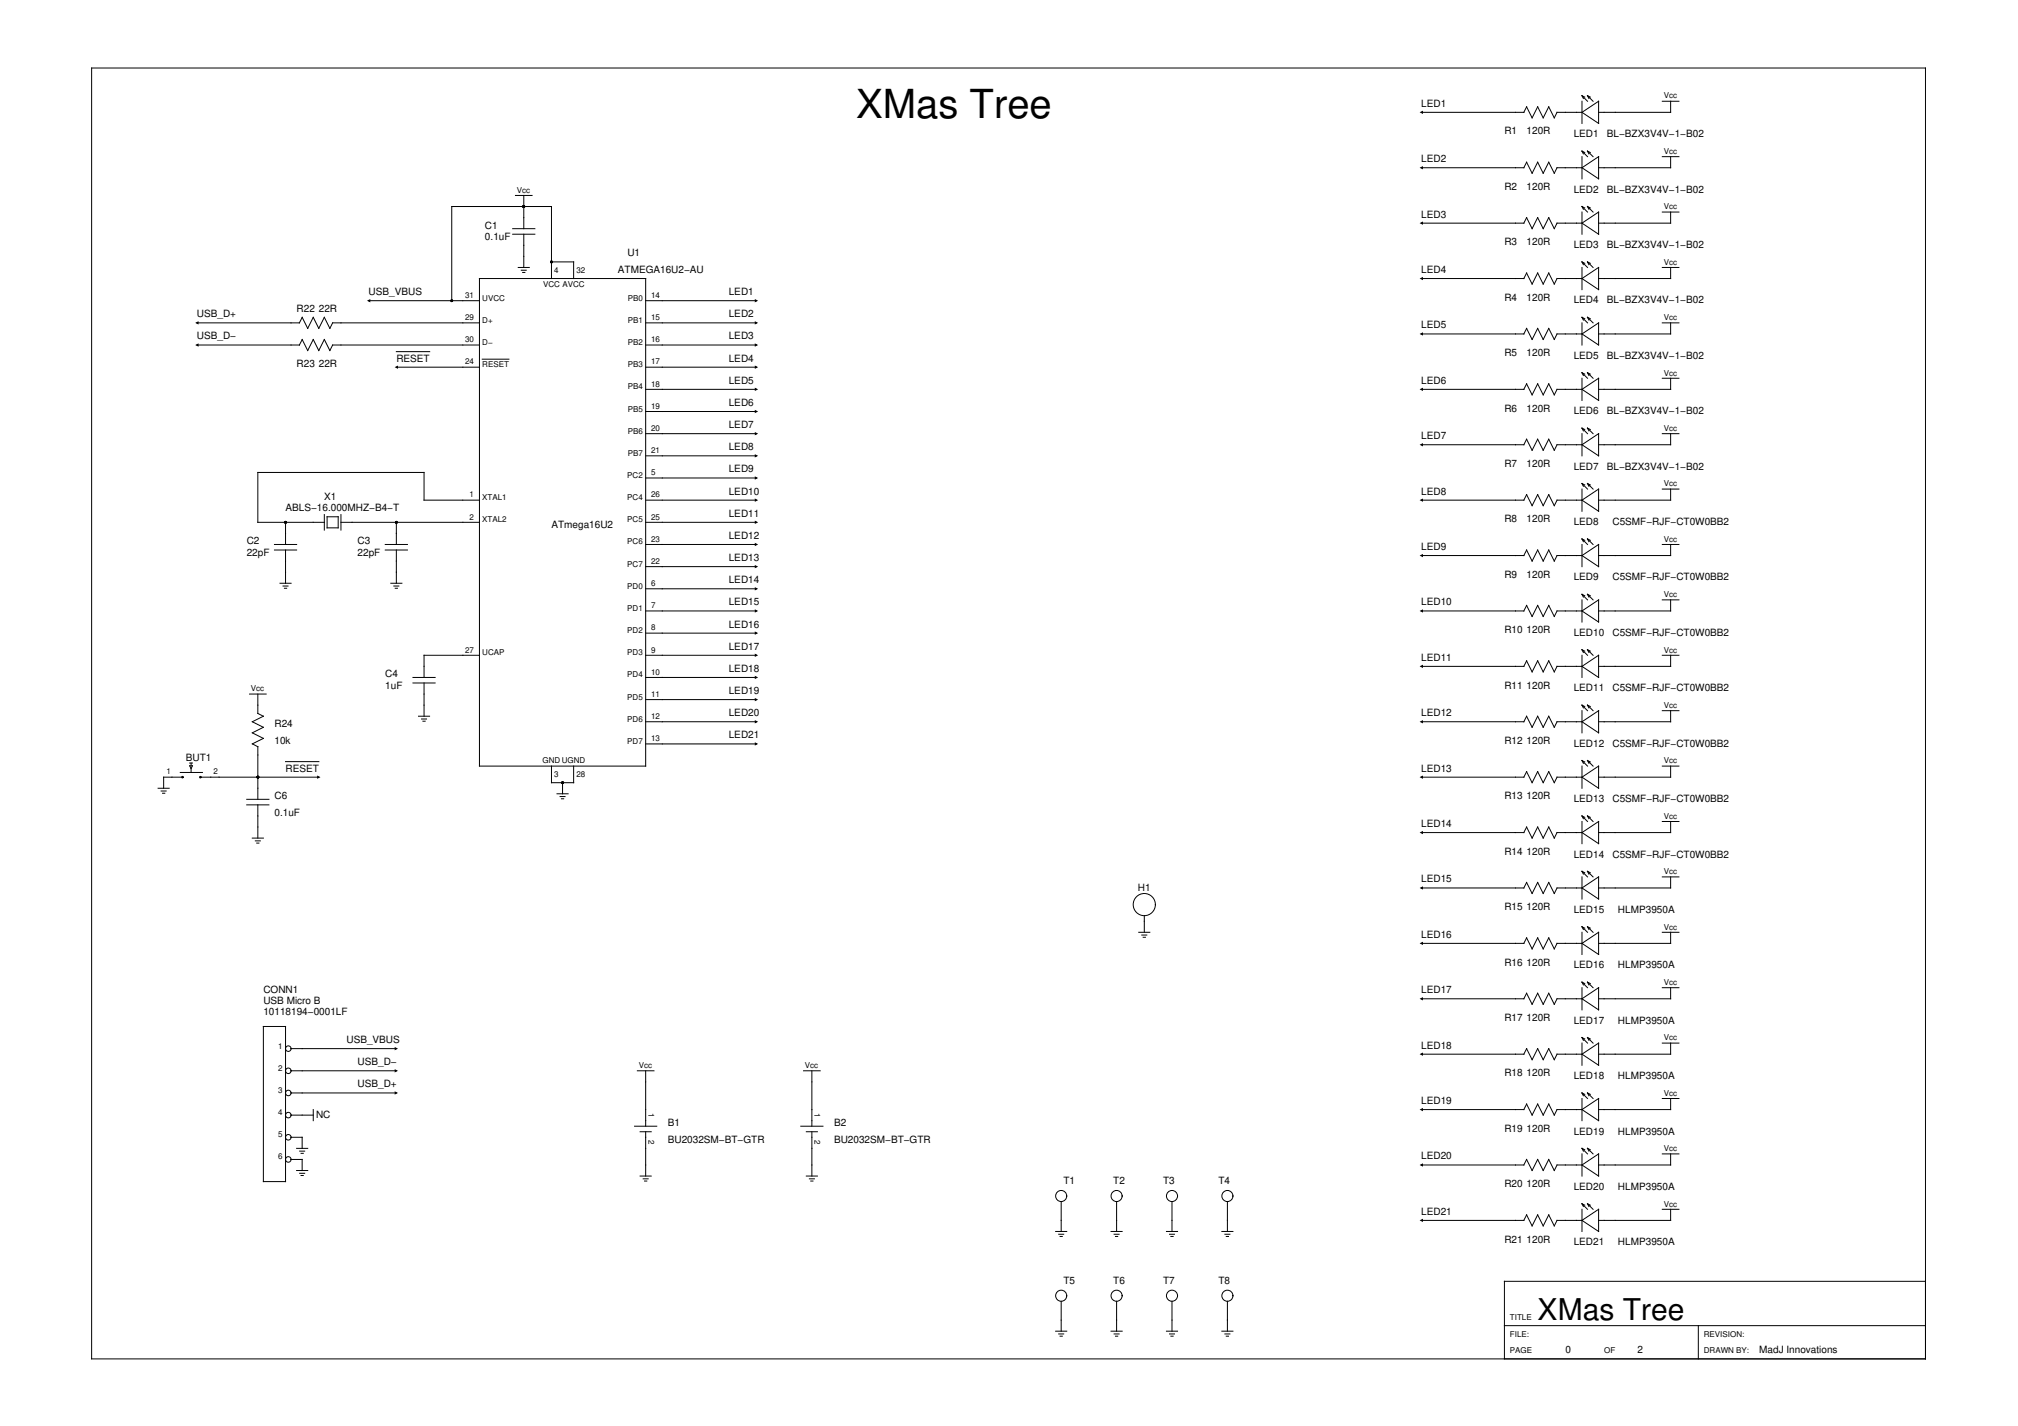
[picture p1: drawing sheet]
<svg xmlns="http://www.w3.org/2000/svg" width="297mm" height="210mm" viewBox="0 0 297 210" stroke-linecap="round" stroke-linejoin="round" font-family="sans-serif">
<g fill="none" stroke="#000" stroke-width=".15">
<path d="M13.5 10h269.9v190h-269.9zM209.2 16.5h15.1M224.7 15.7l.8 1.7 .8-1.7 .9 1.7 .8-1.7 .8 1.7 .4-.9h3.7M224.7 15.7l-.4 .8M232.9 16.5l2.4-1.6v3.3zM232.9 14.9v3.3M232.9 14.1l.8 .8M232.9 14.1l.2 .4M232.9 14.1l.4 .2M233.7 14.1l.8 .8M233.7 14.1l.2 .4M233.7 14.1l.4 .2"/>
<path d="M244.7 14.9h2.4M245.9 14.9v1.6h-10.6M75.5 34.5h3.2M75.5 33.7h3.2M75.9 28.8h2.4M76.3 39.4h1.6M76.7 39.8h.8M77.1 28.8v4.9M77.1 34.5v4.9M81.2 38.6h3.2v2.4M209.2 24.7h15.1M209.2 32.8h15.1"/>
<path d="M224.7 23.9l.8 1.6 .8-1.6 .9 1.6 .8-1.6 .8 1.6 .4-.8h3.7M224.7 32l.8 1.7 .8-1.7 .9 1.7 .8-1.7 .8 1.7 .4-.9h3.7M224.7 23.9l-.4 .8M224.7 32l-.4 .8M232.9 24.7l2.4-1.6v3.2zM232.9 32.8l2.4-1.6v3.3zM232.9 23.1v3.2M232.9 31.2v3.3M232.9 39.4v3.2M232.9 22.2l.8 .9M232.9 22.2l.2 .5M232.9 22.2l.4 .2"/>
<path d="M232.9 30.4l.8 .8M232.9 30.4l.2 .4M232.9 30.4l.4 .2M232.9 38.6l.8 .8M232.9 38.6l.2 .4M232.9 38.6l.4 .2M233.7 38.6l.2 .4M233.7 22.2l.8 .9M233.7 22.2l.2 .5M233.7 22.2l.4 .2M233.7 30.4l.2 .4M233.7 30.4l.8 .8"/>
<path d="M233.7 30.4l.4 .2M233.7 38.6l.8 .8M233.7 38.6l.4 .2M244.7 39.4h2.4M244.7 23.1h2.4M244.7 31.2h2.4M245.9 39.4v1.6h-10.6M245.9 23.1v1.6h-10.6M245.9 31.2v1.6h-10.6M29 47.5h15.1l.4-.8 .8 1.6 .8-1.6 .8 1.6 .8-1.6 .9 1.6 .4-.8h21.6M29 50.8h15.1l.4-.8 .8 1.6 .8-1.6 .8 1.6 .8-1.6 .9 1.6 .4-.8h21.6M54.3 44.3h16.3"/>
<path d="M58.3 54h12.3M58.3 51.8h4.9M70.6 41h24.4v71.8h-24.4zM71 52.9h3.9M76.9 40.1h.4M81.2 41v-10.6h-14.7v13.9M95 44.3h16.3M95 47.5h16.3M95 50.8h16.3M95 54h16.3M95 57.3h16.3M209.2 57.3h15.1"/>
<path d="M209.2 41h15.1M209.2 49.2h15.1M224.7 56.5l.8 1.6 .8-1.6 .9 1.6 .8-1.6 .8 1.6 .4-.8h3.7M224.7 40.2l.8 1.6 .8-1.6 .9 1.6 .8-1.6 .8 1.6 .4-.8h3.7M224.7 48.3l.8 1.7 .8-1.7 .9 1.7 .8-1.7 .8 1.7 .4-.8h3.7M224.7 48.3l-.4 .9M224.7 40.2l-.4 .8M224.7 56.5l-.4 .8M232.9 41l2.4-1.6v3.2zM232.9 49.2l2.4-1.7v3.3zM232.9 57.3l2.4-1.6v3.2zM232.9 47.5v3.3"/>
<path d="M232.9 55.7v3.2M232.9 46.7l.8 .8M232.9 46.7l.2 .4M232.9 46.7l.4 .2M232.9 54.9l.8 .8M232.9 54.9l.2 .4M232.9 54.9l.4 .2M233.7 46.7l.2 .4M233.7 46.7l.8 .8M233.7 46.7l.4 .2M233.7 54.9l.2 .4M233.7 54.9l.8 .8"/>
<path d="M233.7 54.9l.4 .2M244.7 47.5h2.4M244.7 55.7h2.4M245.9 55.7v1.6h-10.6M245.9 47.5v1.7h-10.6M42 76.9v3.2M47.7 75.7v2.3M48.1 76.1h1.7v1.6h-1.7zM50.2 76.9h20.4M50.2 75.7v2.3M58.3 76.9v3.2M70.6 73.6h-8.2v-4.1h-24.4v7.4h9.7"/>
<path d="M95 60.6h16.3M95 63.8h16.3M95 67.1h16.3M95 70.4h16.3M95 73.6h16.3M95 76.9h16.3M209.2 73.6h15.1M209.2 65.5h15.1M224.7 72.8l.8 1.6 .8-1.6 .9 1.6 .8-1.6 .8 1.6 .4-.8h3.7M224.7 64.7l.8 1.6 .8-1.6 .9 1.6 .8-1.6 .8 1.6 .4-.8h3.7M224.7 72.8l-.4 .8M224.7 64.7l-.4 .8"/>
<path d="M232.9 65.5l2.4-1.7v3.3zM232.9 73.6l2.4-1.6v3.3zM232.9 63.8v3.3M232.9 72v3.3M232.9 71.2l.8 .8M232.9 71.2l.2 .4M232.9 71.2l.4 .2M232.9 63l.8 .8M232.9 63l.2 .4M232.9 63l.4 .2M232.9 79.3l.8 .8M232.9 79.3l.2 .4"/>
<path d="M232.9 79.3l.4 .2M233.7 71.2l.8 .8M233.7 71.2l.2 .4M233.7 71.2l.4 .2M233.7 63l.8 .8M233.7 63l.2 .4M233.7 63l.4 .2M233.7 79.3l.8 .8M233.7 79.3l.2 .4M233.7 79.3l.4 .2M244.7 63.8h2.4M244.7 72h2.4"/>
<path d="M245.9 72v1.6h-10.6M245.9 63.8v1.7h-10.6M40.4 80.1h3.3M40.4 81h3.3M41.2 85.9h1.6M41.7 86.3h.7M41.9 86.6h.3M42 81v4.9M56.7 80.1h3.3M56.7 81h3.3M57.5 85.9h1.7M58 86.3h.7"/>
<path d="M58.2 86.6h.3M58.3 81v4.9M60.8 99.7h3.2M70.6 96.5h-8.2v3.2M95 80.1h16.3M95 83.4h16.3M95 86.7h16.3M95 89.9h16.3M95 93.2h16.3M95 96.5h16.3M95 99.7h16.3M209.2 89.9h15.1"/>
<path d="M209.2 81.8h15.1M209.2 98.1h15.1M224.7 89.1l.8 1.6 .8-1.6 .9 1.6 .8-1.6 .8 1.6 .4-.8h3.7M224.7 81l.8 1.6 .8-1.6 .9 1.6 .8-1.6 .8 1.6 .4-.8h3.7M224.7 97.3l.8 1.6 .8-1.6 .9 1.6 .8-1.6 .8 1.6 .4-.8h3.7M224.7 81l-.4 .8M224.7 97.3l-.4 .8M224.7 89.1l-.4 .8M232.9 81.8l2.4-1.7v3.3zM232.9 89.9l2.4-1.6v3.3zM232.9 98.1l2.4-1.6v3.2zM232.9 80.1v3.3"/>
<path d="M232.9 88.3v3.3M232.9 96.5v3.2M232.9 95.6l.8 .9M232.9 95.6l.2 .4M232.9 95.6l.4 .2M232.9 87.5l.8 .8M232.9 87.5l.2 .4M232.9 87.5l.4 .2M233.7 95.6l.8 .9M233.7 95.6l.2 .4M233.7 95.6l.4 .2M233.7 87.5l.8 .8"/>
<path d="M233.7 87.5l.2 .4M233.7 87.5l.4 .2M244.7 80.1h2.4M244.7 96.5h2.4M244.7 88.3h2.4M245.9 88.3v1.6h-10.6M245.9 80.1v1.7h-10.6M245.9 96.5v1.6h-10.6M23.3 116h1.6M23.7 116.4h.8M23.9 116.8h.4M26.5 113.7h3.3"/>
<path d="M26.7 114.4h-2.6v1.6M27.9 112.3h.4M27.9 112.7h.4l-.2 .4zM28.1 112.3v.4M28.1 113.1v.6M29.6 114.4h17.3M36.3 118.5h3.3M36.3 117.7h3.3M36.7 102.2h2.5M38 102.2v2.8l.8 .4-1.7 .8 1.7 .9-1.7 .8 1.7 .8-1.7 .8 .9 .4M38 109.9v7.8M38 118.5v4.9"/>
<path d="M42 112.1h4.9M60.8 100.5h3.2M61.6 105.4h1.6M62.1 105.8h.7M62.3 106.2h.3M62.4 100.5v4.9M81.2 112.8v2.4h3.2v-2.4M82 116.8h1.6M82.4 117.3h.8M82.6 117.6h.4M82.8 115.2v1.6M95 103h16.3"/>
<path d="M95 106.2h16.3M95 109.5h16.3M209.2 106.2h15.1M209.2 114.4h15.1M224.7 105.4l.8 1.7 .8-1.7 .9 1.7 .8-1.7 .8 1.7 .4-.9h3.7M224.7 113.6l.8 1.6 .8-1.6 .9 1.6 .8-1.6 .8 1.6 .4-.8h3.7M224.7 105.4l-.4 .8M224.7 113.6l-.4 .8M232.9 106.2l2.4-1.6v3.3zM232.9 114.4l2.4-1.6v3.2zM232.9 104.6v3.3M232.9 112.8v3.2"/>
<path d="M232.9 103.8l.8 .8M232.9 103.8l.2 .4M232.9 103.8l.4 .2M232.9 112l.8 .8M232.9 112l.2 .4M232.9 112l.4 .2M233.7 112l.2 .4M233.7 103.8l.8 .8M233.7 103.8l.2 .4M233.7 103.8l.4 .2M233.7 112l.8 .8M233.7 112l.4 .2"/>
<path d="M244.7 112.8h2.4M244.7 104.6h2.4M245.9 104.6v1.6h-10.6M245.9 112.8v1.6h-10.6M37.1 123.4h1.7M37.6 123.8h.7M37.8 124.1h.3M167.6 137.2h1.6M168.1 137.6h.7M168.3 138h.3M168.4 134.8v2.4M209.2 122.6h15.1"/>
<path d="M209.2 130.7h15.1M209.2 138.9h15.1M224.7 121.7l.8 1.7 .8-1.7 .9 1.7 .8-1.7 .8 1.7 .4-.8h3.7M224.7 129.9l.8 1.6 .8-1.6 .9 1.6 .8-1.6 .8 1.6 .4-.8h3.7M224.7 138l.8 1.7 .8-1.7 .9 1.7 .8-1.7 .8 1.7 .4-.8h3.7M224.7 121.7l-.4 .9M224.7 129.9l-.4 .8M224.7 138l-.4 .9M232.9 122.6l2.4-1.7v3.3zM232.9 130.7l2.4-1.6v3.2zM232.9 138.9l2.4-1.7v3.3zM232.9 120.9v3.3"/>
<path d="M232.9 129.1v3.2M232.9 137.2v3.3M232.9 120.1l.8 .8M232.9 120.1l.2 .4M232.9 120.1l.4 .2M232.9 128.3l.8 .8M232.9 128.3l.2 .4M232.9 128.3l.4 .2M232.9 136.4l.8 .8M232.9 136.4l.2 .4M232.9 136.4l.4 .2M233.7 120.1l.2 .4"/>
<path d="M233.7 136.4l.2 .4M233.7 120.1l.8 .8M233.7 120.1l.4 .2M233.7 128.3l.2 .4M233.7 128.3l.8 .8M233.7 128.3l.4 .2M233.7 136.4l.8 .8M233.7 136.4l.4 .2M244.7 137.2h2.4M244.7 120.9h2.4M244.7 129.1h2.4M245.9 120.9v1.7h-10.6"/>
<path d="M245.9 129.1v1.6h-10.6M245.9 137.2v1.7h-10.6M38.8 151.1h3.2v22.8h-3.2zM42.8 154.4h15.5M42.8 157.6h15.5M93.8 157.6h2.5M95 157.6v8.2M118.3 157.6h2.4M119.5 157.6v8.2M209.2 147h15.1M209.2 155.2h15.1M224.7 146.2l.8 1.6 .8-1.6 .9 1.6 .8-1.6 .8 1.6 .4-.8h3.7"/>
<path d="M224.7 154.4l.8 1.6 .8-1.6 .9 1.6 .8-1.6 .8 1.6 .4-.8h3.7M224.7 146.2l-.4 .8M224.7 154.4l-.4 .8M232.9 147l2.4-1.6v3.2zM232.9 155.2l2.4-1.7v3.3zM232.9 145.4v3.2M232.9 153.5v3.3M232.9 144.6l.8 .8M232.9 144.6l.2 .4M232.9 144.6l.4 .2M232.9 152.7l.8 .8M232.9 152.7l.2 .4"/>
<path d="M232.9 152.7l.4 .2M233.7 144.6l.2 .4M233.7 144.6l.8 .8M233.7 144.6l.4 .2M233.7 152.7l.2 .4M233.7 152.7l.8 .8M233.7 152.7l.4 .2M244.7 145.4h2.4M244.7 153.5h2.4M245.9 145.4v1.6h-10.6M245.9 153.5v1.7h-10.6M42.8 167.4h1.7v1.6"/>
<path d="M42.8 170.7h1.7v1.6M42.8 164.1h3.3M42.8 160.9h15.5M43.7 172.3h1.6M43.7 169h1.6M44.1 172.7h.7M44.1 169.4h.7M44.3 173h.3M44.3 169.8h.3M46.1 163.3v1.7M93.4 165.8h3.3M94.2 173.1h1.7"/>
<path d="M94.2 166.6h1.7M94.7 173.5h.7M94.9 173.8h.3M95 166.6v6.5M117.9 165.8h3.2M118.7 173.1h1.6M118.7 166.6h1.6M119.1 173.5h.8M119.3 173.8h.4M119.5 166.6v6.5M156.2 176.9v4.4M164.4 176.9v4.4"/>
<path d="M172.5 176.9v4.4M180.7 176.9v4.4M209.2 171.5h15.1M209.2 163.3h15.1M209.2 179.6h15.1M224.7 170.7l.8 1.6 .8-1.6 .9 1.6 .8-1.6 .8 1.6 .4-.8h3.7M224.7 162.5l.8 1.6 .8-1.6 .9 1.6 .8-1.6 .8 1.6 .4-.8h3.7M224.7 178.8l.8 1.7 .8-1.7 .9 1.7 .8-1.7 .8 1.7 .4-.9h3.7M224.7 170.7l-.4 .8M224.7 162.5l-.4 .8M224.7 178.8l-.4 .8M232.9 163.3l2.4-1.6v3.3z"/>
<path d="M232.9 171.5l2.4-1.6v3.2zM232.9 179.6l2.4-1.6v3.3zM232.9 161.7v3.3M232.9 169.9v3.2M232.9 178v3.3M232.9 169l.8 .9M232.9 169l.2 .4M232.9 169l.4 .2M232.9 160.9l.8 .8M232.9 160.9l.2 .4M232.9 160.9l.4 .2M232.9 177.2l.8 .8"/>
<path d="M232.9 177.2l.2 .4M232.9 177.2l.4 .2M233.7 160.9l.2 .4M233.7 169l.2 .4M233.7 169l.8 .9M233.7 169l.4 .2M233.7 177.2l.2 .4M233.7 160.9l.8 .8M233.7 160.9l.4 .2M233.7 177.2l.8 .8M233.7 177.2l.4 .2M244.7 169.9h2.4"/>
<path d="M244.7 161.7h2.4M244.7 178h2.4M245.9 161.7v1.6h-10.6M245.9 169.9v1.6h-10.6M245.9 178v1.6h-10.6M155.4 181.3h1.6M155.4 195.9h1.6M155.8 181.7h.8M155.8 196.4h.8M156 182h.4M156 196.7h.4M156.2 191.5v4.4"/>
<path d="M163.5 181.3h1.7M163.5 195.9h1.7M164 181.7h.7M164 196.4h.7M164.2 182h.3M164.2 196.7h.3M164.4 191.5v4.4M171.7 181.3h1.6M171.7 195.9h1.6M172.1 181.7h.8M172.1 196.4h.8M172.3 182h.4"/>
<path d="M172.3 196.7h.4M172.5 191.5v4.4M179.9 181.3h1.6M179.9 195.9h1.6M180.3 181.7h.7M180.3 196.4h.7M180.5 182h.3M180.5 196.7h.3M180.7 191.5v4.4M221.4 195.1h62M250 195.1v4.9M283.4 188.6h-62v11.4"/>
<circle cx="26.9" cy="114.4" r=".11"/>
<circle cx="29.5" cy="114.4" r=".11"/>
<circle cx="168.4" cy="133.2" r="1.63"/>
<circle cx="42.4" cy="157.6" r=".41"/>
<circle cx="42.4" cy="154.4" r=".41"/>
<circle cx="42.4" cy="164.1" r=".41"/>
<circle cx="42.4" cy="170.7" r=".41"/>
<circle cx="42.4" cy="167.4" r=".41"/>
<circle cx="42.4" cy="160.9" r=".41"/>
<circle cx="156.2" cy="176" r=".82"/>
<circle cx="164.4" cy="176" r=".82"/>
<circle cx="172.5" cy="176" r=".82"/>
<circle cx="180.7" cy="176" r=".82"/>
<circle cx="156.2" cy="190.7" r=".82"/>
<circle cx="164.4" cy="190.7" r=".82"/>
<circle cx="172.5" cy="190.7" r=".82"/>
<circle cx="180.7" cy="190.7" r=".82"/>
</g>
<g fill="#000">
<path d="M209 16.5l.5-.2v.5zM209 24.7l.5-.3v.5zM209 32.8l.5-.2v.5zM28.7 50.8l.5-.3v.5zM28.7 47.5l.5-.2v.5zM54 44.3l.5-.3v.5zM58.1 54l.5-.2v.5zM111.1 44l.5 .3-.5 .2zM111.1 47.3l.5 .2-.5 .3zM111.1 50.5l.5 .3-.5 .2zM111.1 53.8l.5 .2-.5 .3zM111.1 57.1l.5 .2-.5 .3z"/>
<path d="M209 49.2l.5-.3v.5zM209 41l.5-.2v.4zM209 57.3l.5-.2v.5zM111.1 60.3l.5 .3-.5 .2zM111.1 63.6l.5 .2-.5 .3zM111.1 66.9l.5 .2-.5 .2zM111.1 70.1l.5 .3-.5 .2zM111.1 73.4l.5 .2-.5 .3zM111.1 76.6l.5 .3-.5 .2zM209 73.6l.5-.2v.5zM209 65.5l.5-.3v.5zM111.1 79.9l.5 .2-.5 .3z"/>
<path d="M111.1 83.2l.5 .2-.5 .3zM111.1 86.4l.5 .3-.5 .2zM111.1 89.7l.5 .2-.5 .3zM111.1 92.9l.5 .3-.5 .2zM111.1 96.2l.5 .3-.5 .2zM111.1 99.5l.5 .2-.5 .3zM209 81.8l.5-.3v.5zM209 98.1l.5-.3v.5zM209 89.9l.5-.2v.5zM46.7 114.2l.5 .2-.5 .2zM111.1 102.7l.5 .3-.5 .2zM111.1 106l.5 .2-.5 .3z"/>
<path d="M111.1 109.3l.5 .2-.5 .2zM209 106.2l.5-.2v.5zM209 114.4l.5-.2v.4zM209 122.6l.5-.3v.5zM209 130.7l.5-.2v.5zM209 138.9l.5-.3v.5zM58.1 154.1l.5 .3-.5 .2zM58.1 157.4l.5 .2-.5 .3zM209 147l.5-.2v.5zM209 155.2l.5-.3v.5zM58.1 160.6l.5 .3-.5 .2zM209 171.5l.5-.3v.5z"/>
<path d="M209 163.3l.5-.2v.5zM209 179.6l.5-.2v.5z"/>
<circle cx="77.1" cy="30.4" r=".2"/>
<circle cx="81.2" cy="38.6" r=".2"/>
<circle cx="66.5" cy="44.3" r=".2"/>
<circle cx="42" cy="76.9" r=".2"/>
<circle cx="58.3" cy="76.9" r=".2"/>
<circle cx="38" cy="114.4" r=".2"/>
<circle cx="82.8" cy="115.2" r=".2"/>
</g>
<text font-size="5.9" x="126" y="17.4">XMas Tree</text>
<text font-size="4.4" x="226.3" y="194.3">XMas Tree</text>
<g font-size="1.5">
<text x="209.2" y="15.7">LED1</text>
<text x="209.2" y="23.9">LED2</text>
<text x="221.4" y="19.8">R1</text>
<text x="224.7" y="19.8">120R</text>
<text x="231.6" y="20.2">LED1</text>
<text x="236.5" y="20.2">BL−BZX3V4V−1−B02</text>
<text x="221.4" y="28">R2</text>
<text x="224.7" y="28">120R</text>
<text x="231.6" y="28.4">LED2</text>
<text x="236.5" y="28.4">BL−BZX3V4V−1−B02</text>
<text x="71.4" y="33.7">C1</text>
<text x="71.4" y="35.3">0.1uF</text>
<text x="209.2" y="32">LED3</text>
<text x="91" y="40.2">ATMEGA16U2−AU</text>
<text x="92.3" y="37.7">U1</text>
<text x="209.2" y="40.2">LED4</text>
<text x="221.4" y="36.1">R3</text>
<text x="224.7" y="36.1">120R</text>
<text x="231.6" y="36.5">LED3</text>
<text x="236.5" y="36.5">BL−BZX3V4V−1−B02</text>
<text x="29" y="46.7">USB_D+</text>
<text x="43.7" y="45.9">R22 22R</text>
<text x="54.3" y="43.4">USB_VBUS</text>
<text x="107.3" y="43.4">LED1</text>
<text x="107.3" y="46.7">LED2</text>
<text x="221.4" y="44.3">R4</text>
<text x="224.7" y="44.3">120R</text>
<text x="231.6" y="44.7">LED4</text>
<text x="236.5" y="44.7">BL−BZX3V4V−1−B02</text>
<text x="29" y="50">USB_D−</text>
<text x="58.3" y="53.2">RESET</text>
<text x="107.3" y="50">LED3</text>
<text x="107.3" y="53.2">LED4</text>
<text x="209.2" y="48.3">LED5</text>
<text x="221.4" y="52.4">R5</text>
<text x="224.7" y="52.4">120R</text>
<text x="231.6" y="52.8">LED5</text>
<text x="236.5" y="52.8">BL−BZX3V4V−1−B02</text>
<text x="43.7" y="54">R23 22R</text>
<text x="107.3" y="56.5">LED5</text>
<text x="107.3" y="59.8">LED6</text>
<text x="209.2" y="56.5">LED6</text>
<text x="107.3" y="63">LED7</text>
<text x="209.2" y="64.7">LED7</text>
<text x="221.4" y="60.6">R6</text>
<text x="224.7" y="60.6">120R</text>
<text x="231.6" y="61">LED6</text>
<text x="236.5" y="61">BL−BZX3V4V−1−B02</text>
<text x="107.3" y="66.3">LED8</text>
<text x="107.3" y="69.5">LED9</text>
<text x="221.4" y="68.7">R7</text>
<text x="224.7" y="68.7">120R</text>
<text x="231.6" y="69.1">LED7</text>
<text x="236.5" y="69.1">BL−BZX3V4V−1−B02</text>
<text x="42" y="75.3">ABLS−16.000MHZ−B4−T</text>
<text x="47.7" y="73.6">X1</text>
<text x="81.2" y="77.7">ATmega16U2</text>
<text x="107.3" y="72.8">LED10</text>
<text x="107.3" y="76.1">LED11</text>
<text x="209.2" y="72.8">LED8</text>
<text x="221.4" y="76.9">R8</text>
<text x="224.7" y="76.9">120R</text>
<text x="231.6" y="77.3">LED8</text>
<text x="237.3" y="77.3">C5SMF−RJF−CT0W0BB2</text>
<text x="36.3" y="80.1">C2</text>
<text x="36.3" y="81.8">22pF</text>
<text x="52.6" y="80.1">C3</text>
<text x="52.6" y="81.8">22pF</text>
<text x="107.3" y="79.3">LED12</text>
<text x="107.3" y="82.6">LED13</text>
<text x="209.2" y="81">LED9</text>
<text x="107.3" y="85.9">LED14</text>
<text x="107.3" y="89.1">LED15</text>
<text x="209.2" y="89.1">LED10</text>
<text x="221.4" y="85">R9</text>
<text x="224.7" y="85">120R</text>
<text x="231.6" y="85.4">LED9</text>
<text x="237.3" y="85.4">C5SMF−RJF−CT0W0BB2</text>
<text x="107.3" y="92.4">LED16</text>
<text x="107.3" y="95.6">LED17</text>
<text x="221.4" y="93.2">R10 120R</text>
<text x="231.6" y="93.6">LED10</text>
<text x="237.3" y="93.6">C5SMF−RJF−CT0W0BB2</text>
<text x="56.7" y="99.7">C4</text>
<text x="56.7" y="101.3">1uF</text>
<text x="107.3" y="98.9">LED18</text>
<text x="209.2" y="97.3">LED11</text>
<text x="221.4" y="101.3">R11 120R</text>
<text x="231.6" y="101.8">LED11</text>
<text x="237.3" y="101.8">C5SMF−RJF−CT0W0BB2</text>
<text x="40.4" y="107.1">R24</text>
<text x="107.3" y="102.2">LED19</text>
<text x="107.3" y="105.4">LED20</text>
<text x="209.2" y="105.4">LED12</text>
<text x="27.4" y="112">BUT1</text>
<text x="40.4" y="109.5">10k</text>
<text x="42" y="113.6">RESET</text>
<text x="107.3" y="108.7">LED21</text>
<text x="209.2" y="113.6">LED13</text>
<text x="221.4" y="109.5">R12 120R</text>
<text x="231.6" y="109.9">LED12</text>
<text x="237.3" y="109.9">C5SMF−RJF−CT0W0BB2</text>
<text x="40.4" y="117.7">C6</text>
<text x="221.4" y="117.7">R13 120R</text>
<text x="231.6" y="118.1">LED13</text>
<text x="237.3" y="118.1">C5SMF−RJF−CT0W0BB2</text>
<text x="40.4" y="120.1">0.1uF</text>
<text x="209.2" y="121.7">LED14</text>
<text x="221.4" y="125.8">R14 120R</text>
<text x="167.5" y="131.1">H1</text>
<text x="209.2" y="129.9">LED15</text>
<text x="231.6" y="126.2">LED14</text>
<text x="237.3" y="126.2">C5SMF−RJF−CT0W0BB2</text>
<text x="221.4" y="134">R15 120R</text>
<text x="231.6" y="134.4">LED15</text>
<text x="238.2" y="134.4">HLMP3950A</text>
<text x="209.2" y="138">LED16</text>
<text x="221.4" y="142.1">R16 120R</text>
<text x="231.6" y="142.5">LED16</text>
<text x="238.2" y="142.5">HLMP3950A</text>
<text x="38.8" y="146.2">CONN1</text>
<text x="38.8" y="149.5">10118194−0001LF</text>
<text x="38.8" y="147.8">USB Micro B</text>
<text x="209.2" y="146.2">LED17</text>
<text x="51" y="153.5">USB_VBUS</text>
<text x="209.2" y="154.4">LED18</text>
<text x="221.4" y="150.3">R17 120R</text>
<text x="231.6" y="150.7">LED17</text>
<text x="238.2" y="150.7">HLMP3950A</text>
<text x="52.6" y="156.8">USB_D−</text>
<text x="52.6" y="160.1">USB_D+</text>
<text x="221.4" y="158.4">R18 120R</text>
<text x="231.6" y="158.8">LED18</text>
<text x="238.2" y="158.8">HLMP3950A</text>
<text x="46.5" y="164.5">NC</text>
<text x="98.3" y="165.8">B1</text>
<text x="122.8" y="165.8">B2</text>
<text x="209.2" y="162.5">LED19</text>
<text x="221.4" y="166.6">R19 120R</text>
<text x="231.6" y="167">LED19</text>
<text x="238.2" y="167">HLMP3950A</text>
<text x="98.3" y="168.2">BU2032SM−BT−GTR</text>
<text x="122.8" y="168.2">BU2032SM−BT−GTR</text>
<text x="209.2" y="170.7">LED20</text>
<text x="156.5" y="174.3">T1</text>
<text x="163.9" y="174.3">T2</text>
<text x="171.2" y="174.3">T3</text>
<text x="179.4" y="174.3">T4</text>
<text x="209.2" y="178.8">LED21</text>
<text x="221.4" y="174.7">R20 120R</text>
<text x="231.6" y="175.2">LED20</text>
<text x="238.2" y="175.2">HLMP3950A</text>
<text x="221.4" y="182.9">R21 120R</text>
<text x="231.6" y="183.3">LED21</text>
<text x="238.2" y="183.3">HLMP3950A</text>
<text x="156.5" y="189">T5</text>
<text x="163.9" y="189">T6</text>
<text x="171.2" y="189">T7</text>
<text x="179.4" y="189">T8</text>
<text x="230.4" y="199.2">0</text>
<text x="241" y="199.2">2</text>
<text x="259" y="199.2">MadJ Innovations</text>
</g>
<g font-size="1.2">
<text x="244.9" y="14.5">Vcc</text>
<text x="244.9" y="22.7">Vcc</text>
<text x="76.1" y="28.4">Vcc</text>
<text x="244.9" y="30.8">Vcc</text>
<text x="81.6" y="40.2">4</text>
<text x="84.8" y="40.2">32</text>
<text x="244.9" y="39">Vcc</text>
<text x="68.4" y="43.9">31</text>
<text x="68.4" y="47.1">29</text>
<text x="71" y="44.3">UVCC</text>
<text x="71" y="47.5">D+</text>
<text x="79.9" y="42.3">VCC AVCC</text>
<text x="92.4" y="44.3">PB0</text>
<text x="92.4" y="47.5">PB1</text>
<text x="95.9" y="43.9">14</text>
<text x="95.9" y="47.1">15</text>
<text x="244.9" y="47.1">Vcc</text>
<text x="68.4" y="50.4">30</text>
<text x="68.4" y="53.6">24</text>
<text x="71" y="50.8">D−</text>
<text x="92.4" y="50.8">PB2</text>
<text x="95.9" y="50.4">16</text>
<text x="95.9" y="53.6">17</text>
<text x="71" y="54">RESET</text>
<text x="92.4" y="54">PB3</text>
<text x="92.4" y="57.3">PB4</text>
<text x="95.9" y="56.9">18</text>
<text x="244.9" y="55.3">Vcc</text>
<text x="92.4" y="60.6">PB5</text>
<text x="92.4" y="63.8">PB6</text>
<text x="95.9" y="60.2">19</text>
<text x="95.9" y="63.4">20</text>
<text x="244.9" y="63.4">Vcc</text>
<text x="92.3" y="70.4">PC2</text>
<text x="92.4" y="67.1">PB7</text>
<text x="95.9" y="66.7">21</text>
<text x="95.9" y="70">5</text>
<text x="244.9" y="71.6">Vcc</text>
<text x="69.1" y="73.2">1</text>
<text x="69.1" y="76.5">2</text>
<text x="71" y="73.6">XTAL1</text>
<text x="71" y="76.9">XTAL2</text>
<text x="92.3" y="73.6">PC4</text>
<text x="92.3" y="76.9">PC5</text>
<text x="95.9" y="73.2">26</text>
<text x="95.9" y="76.5">25</text>
<text x="92.3" y="80.1">PC6</text>
<text x="92.3" y="83.4">PC7</text>
<text x="95.9" y="79.7">23</text>
<text x="95.9" y="83">22</text>
<text x="244.9" y="79.7">Vcc</text>
<text x="92.3" y="86.7">PD0</text>
<text x="92.3" y="89.9">PD1</text>
<text x="95.9" y="86.3">6</text>
<text x="95.9" y="89.5">7</text>
<text x="244.9" y="87.9">Vcc</text>
<text x="92.3" y="93.2">PD2</text>
<text x="95.9" y="92.8">8</text>
<text x="36.9" y="101.8">Vcc</text>
<text x="68.4" y="96">27</text>
<text x="71" y="96.5">UCAP</text>
<text x="92.3" y="96.5">PD3</text>
<text x="92.3" y="99.7">PD4</text>
<text x="95.9" y="96">9</text>
<text x="95.9" y="99.3">10</text>
<text x="244.9" y="96">Vcc</text>
<text x="92.3" y="103">PD5</text>
<text x="92.3" y="106.2">PD6</text>
<text x="95.9" y="102.6">11</text>
<text x="95.9" y="105.8">12</text>
<text x="244.9" y="104.2">Vcc</text>
<text x="24.5" y="114">1</text>
<text x="31.4" y="114">2</text>
<text x="79.9" y="112.4">GND UGND</text>
<text x="92.3" y="109.5">PD7</text>
<text x="95.9" y="109.1">13</text>
<text x="244.9" y="112.4">Vcc</text>
<text x="81.6" y="114.4">3</text>
<text x="84.8" y="114.4">28</text>
<text x="244.9" y="120.5">Vcc</text>
<text x="244.9" y="128.7">Vcc</text>
<text x="244.9" y="136.8">Vcc</text>
<text x="244.9" y="145">Vcc</text>
<text x="41" y="154.4">1</text>
<text x="244.9" y="153.1">Vcc</text>
<text x="41" y="157.6">2</text>
<text x="41" y="160.9">3</text>
<text x="94" y="157.2">Vcc</text>
<text x="118.5" y="157.2">Vcc</text>
<text x="244.9" y="161.3">Vcc</text>
<text x="41" y="164.1">4</text>
<text x="41" y="167.4">5</text>
<text x="95.4" y="163.9" transform="rotate(90 95.4 163.9)">1</text>
<text x="95.4" y="167.8" transform="rotate(90 95.4 167.8)">2</text>
<text x="119.9" y="163.9" transform="rotate(90 119.9 163.9)">1</text>
<text x="119.9" y="167.8" transform="rotate(90 119.9 167.8)">2</text>
<text x="41" y="170.7">6</text>
<text x="244.9" y="169.4">Vcc</text>
<text x="244.9" y="177.6">Vcc</text>
<text x="222.3" y="196.8">FILE:</text>
<text x="222.3" y="194.3">TITLE</text>
<text x="250.8" y="196.8">REVISION:</text>
<text x="222.3" y="199.2">PAGE</text>
<text x="236.1" y="199.2">OF</text>
<text x="250.8" y="199.2">DRAWN BY:</text>
</g>
</svg>
